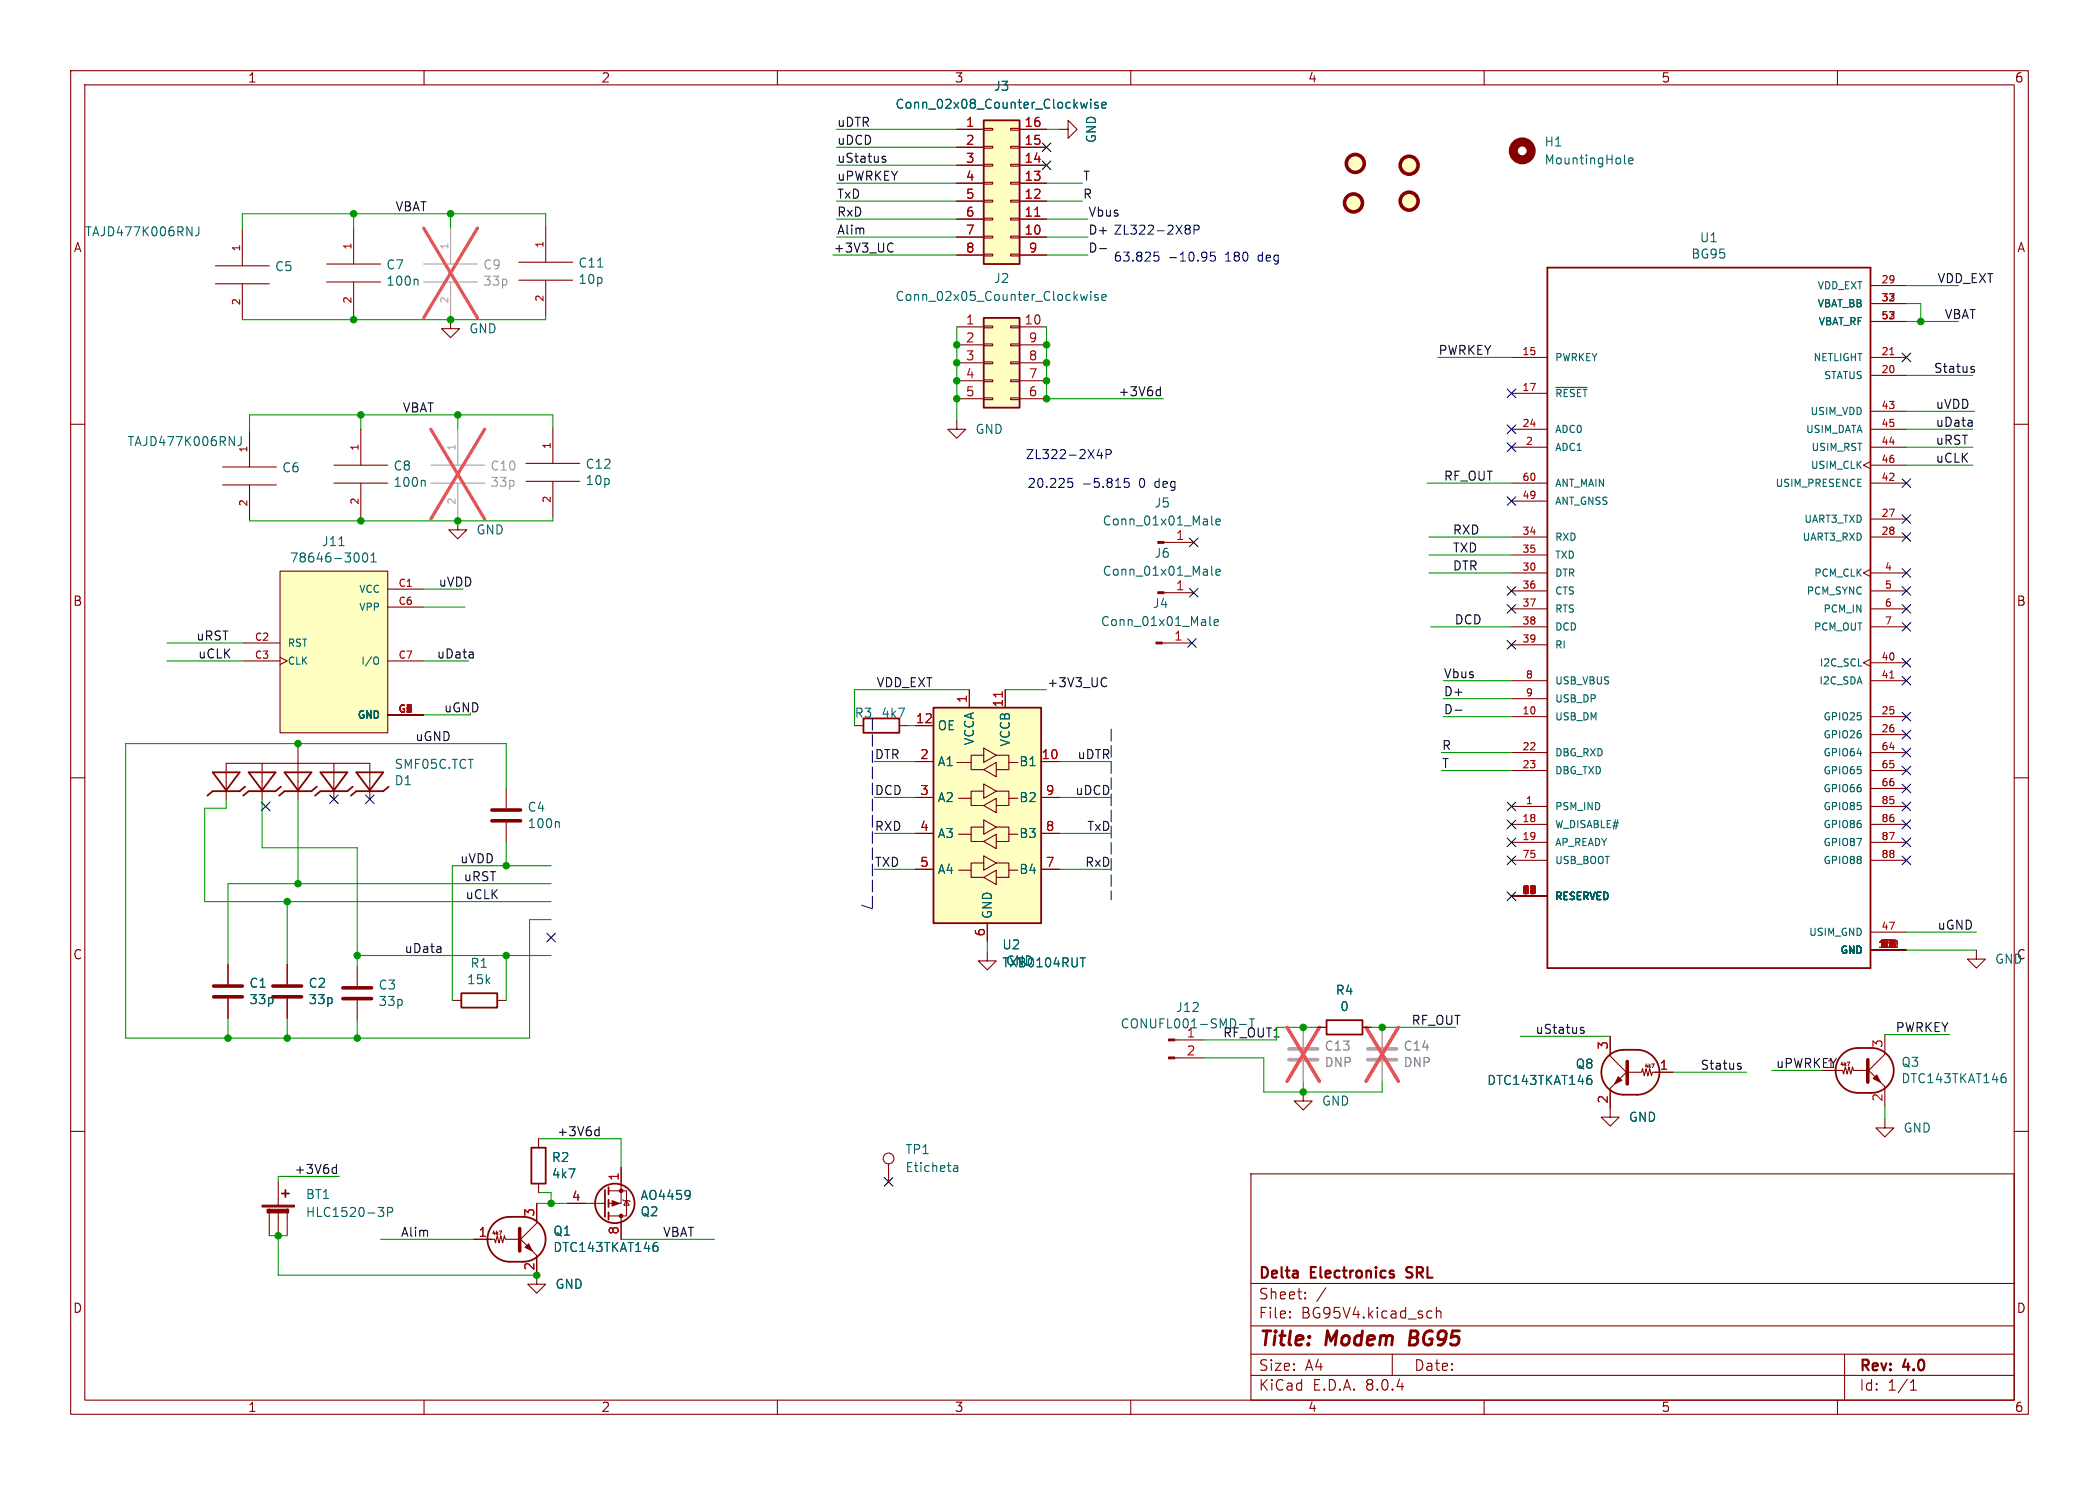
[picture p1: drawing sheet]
<svg xmlns="http://www.w3.org/2000/svg" width="297mm" height="210mm" viewBox="0 0 297 210" stroke-linecap="round" stroke-linejoin="round" font-family="sans-serif">
<g fill="none" stroke="#840000" stroke-width=".15">
<path d="M10 10h277v190h-277zM12 12h273v186h-273zM60 10v2M110 10v2M160 10v2M210 10v2M260 10v2M30.5 37.6h7.6M34.3 32.5v5.1M46.2 39.9h7.6M46.2 37.3h7.6M50 32.3v5"/>
<path d="M50 39.9v5.1M10 60h2M30.5 40.1h7.6M34.3 40.1v5.1M213.9 50.5h5M213.9 55.6h5M264.7 50.5h5M264.7 53.1h5M264.7 40.4h5M264.7 42.9h5M264.7 58.2h5M264.7 45.5h5"/>
<path d="M285 60h2M31.5 68.6h7.6M31.5 66h7.6M35.3 61v5M35.3 68.6v5.1M64.8 73.7v1.2h-1.3l1.3 1.3 1.2-1.3h-1.2M164.7 76.7h4.2M213.9 63.2h5M213.9 60.7h5M213.9 75.9h5M213.9 78.5h5M213.9 68.3h5"/>
<path d="M213.9 70.9h5M264.7 65.3l-1 .5 1 .5M264.7 63.2h5M264.7 60.7h5M264.7 73.4h5M264.7 75.9h5M264.7 68.3h5M264.7 65.8h5M164.4 90.9h4.3M164.7 83.8h4.2M213.9 81h5M213.9 83.6h5"/>
<path d="M213.9 86.1h5M213.9 88.6h5M213.9 91.2h5M213.9 96.3h5M213.9 98.8h5M264.7 80.5l-1 .5 1 .5M264.7 93.2l-1 .5 1 .5M264.7 81h5M264.7 83.6h5M264.7 86.1h5M264.7 88.6h5M264.7 93.7h5"/>
<path d="M264.7 96.3h5M10 110h2M213.9 114h5M213.9 101.3h5M213.9 116.6h5M213.9 119.1h5M213.9 106.4h5M213.9 109h5M264.7 114h5M264.7 101.3h5M264.7 116.6h5M264.7 119.1h5"/>
<path d="M264.7 106.4h5M264.7 109h5M264.7 103.9h5M264.7 111.5h5M285 110h2M139.7 134.6v1.3h-1.3l1.3 1.3 1.3-1.3h-1.3M213.9 126.7h5M213.9 121.7h5M264.7 134.4h5M264.7 131.8h5M264.7 121.7h5M10 160h2"/>
<path d="M227.8 146.6v2.8l2.6 2.5M230.4 151.4l-2.6 2.5v2.8M230.4 151.6h1.9l.1-.5 .3 1 .2-1 .3 1 .2-1 .3 1 .1-.5h2.9M233 150.4l-.2 .4M233.3 150.5v.5M233.7 150.5h.3l-.2 .5M260.3 151.4h.4l.2 .5 .2-1 .3 1 .2-1 .3 1 .2-1 .2 .5h1.9M260.6 150.2l-.1 .4M261 150.2v.5M261.4 150.2h.3l-.2 .5M264.2 151.1l2.5 2.6v2.8M266.7 158.2v1.3h-1.3l1.3 1.3 1.3-1.3h-1.3"/>
<path d="M266.7 146.3v2.8l-2.5 2.5M285 160h2M177 166h108v32h-108zM60 198v2M110 198v2M160 198v2M177 194.5h108M177 191.5h108M177 187.5h108M177 181.5h108M182.5 186.3h.1l-.1 .1M182.5 186.3v.1"/>
<path d="M182.5 185.5v.1M182.5 185.5h.1l-.1 .1M184.7 183.6v.1M184.7 183.6h-.1l.1 .1M184.7 182.8v.1M184.7 182.8h-.1l.1 .1M187.6 182.1l-1.3 2M197 191.5v3M202.2 185.4l.4 .1M202.6 186.3l-.4 .1M203.2 185.5a.37 .37 0 0 1 .7 .1v.8M203.2 184.9v1.5"/>
<path d="M210 198v2M260 198v2M261 191.5v6.5M270.3 196.6h.9M270.3 195.5l.4-.4v1.5"/>
</g>
<path d="M199.6 188.2l-.2 2h.8" fill="none" stroke="#840000" stroke-width=".4"/>
<path d="M199.1 179.3l-.1 .2 .1 .3M199 180.6l.2 .1" fill="none" stroke="#840000" stroke-width=".3"/>
<path d="M218.9 37.8h45.8v99.1h-45.8zM231.6 154.8h-1.9a3.2 3.2 0 0 1-3.1-3.2 3.2 3.2 0 0 1 3.1-3.1h1.9a3.2 3.2 0 0 1 3.2 3.1 3.2 3.2 0 0 1-3.2 3.2M260.6 149.1a3.2 3.2 0 0 1 2.3-.9h1.9a3.2 3.2 0 0 1 3.2 3.2 3.2 3.2 0 0 1-3.2 3.2h-1.9a3.2 3.2 0 0 1-2.9-2 3.2 3.2 0 0 1 .6-3.5z" fill="none" stroke="#840000" stroke-width=".25"/>
<g fill="#840000" stroke="#840000" stroke-width=".51">
<path d="M264.3 149.9v3.1z"/>
<path d="M230.3 150.1v3.2z"/>
</g>
<g fill="#840000" stroke="#840000" stroke-width=".15">
<path d="M265 152.5l.6-.5 .5 1z"/>
<path d="M163.8 83.7h.9v.2h-.9z"/>
<path d="M163.6 90.8h.8v.3h-.8z"/>
<path d="M163.8 76.6h.9v.2h-.9z"/>
<path d="M229 152.3l.5 .5-1 .5z"/>
</g>
<g fill="none" stroke="#006464" stroke-width=".15">
<path d="M28.1 32.1v.9a.41 .41 0 0 1-.4 .3M59 39.5l.1 .2v.6M220.2 54.8h4.4M34.1 61.7v.9a.41 .41 0 0 1-.5 .4M171.4 73v1.1l.2 .1M172.1 73.8l.6-.1-.1-.2-.4-.1-.1 .2v.6h.5M171.2 87.2v1.1l.2 .2M171.4 80.1v1.1l.2 .2M171.8 88l.6-.1-.1-.2-.3-.1-.2 .2 .1 .6h.4M172.1 80.9l.6-.1-.1-.2-.4-.1-.1 .2v.6h.5M224.8 152.6h.3l.1 .2v.4l-.4 .2M224.9 152.1h.2"/>
<path d="M283.4 152.3h.2l.3 .3-.1 .4-.4 .1M283.5 151.8h.2"/>
</g>
<path d="M267.4 50.2h.6M267.4 95.9h.6M267.8 134h.7M268.4 133.2v.6M268.4 133.1v.3" fill="none" stroke="#a90000" stroke-width=".15"/>
<path d="M132.1 100.1h15.2v30.5h-15.2z" fill="#ffffc2"/>
<path d="M132.1 100.1h15.2v30.5h-15.2z" fill="none" stroke="#840000" stroke-width=".25"/>
<g fill="none" stroke="#840000" stroke-width=".15">
<path d="M149.9 18.3h1.2v1.3l1.3-1.3-1.3-1.3v1.3M137.2 97.5v2.6M142.2 97.5v2.6M129.5 107.7h2.6M129.5 102.6h2.6M129.5 112.8h2.6M129.5 117.9h2.6M135.4 107.8h2v1h1.8M135.6 118h1.8v1h1.8M135.6 112.9h1.8v1h1.8M139.2 117h-1.8v1M139.2 111.9h-1.8v1"/>
<path d="M139.2 106.8h-1.8v1M139.2 119l1.8-1v2zM139.2 113.9l1.8-1v2zM139.2 108.8l1.8-1v2.1zM139.2 116l1.8 1-1.8 1zM139.2 110.9l1.8 1-1.8 1zM139.2 105.8l1.8 1-1.8 1zM141 117h1.7v1h1.3M141 111.9h1.7v1h1.3M141 106.8h1.7v1h1.3M142.7 118v1h-1.7M142.7 112.9v1h-1.7"/>
<path d="M142.7 107.8v1h-1.7M147.3 107.7h2.6M147.3 112.8h2.6M147.3 117.9h2.6M129.5 122.9h2.6M135.6 123.1h1.8v1h1.8M139.2 122h-1.8v1.1M139.2 124.1l1.8-1v2zM139.2 121l1.8 1-1.8 1.1zM139.7 130.6v2.5M141 122h1.7v1.1h1.3M142.7 123.1v1h-1.7"/>
<path d="M147.3 122.9h2.6M184.4 154.4v1.3h-1.3l1.3 1.3 1.3-1.3h-1.3M227.8 156.7v1.3h-1.2l1.2 1.3 1.3-1.3h-1.3"/>
</g>
<path d="M141.8 97.8v.8" fill="none" stroke="#a90000" stroke-width=".15"/>
<path d="M152.8 135.5h.8" fill="none" stroke="#006464" stroke-width=".15"/>
<path d="M61 68.3h7.6M61 65.8h7.6M64.8 60.7v5.1M64.8 68.3v5.1" fill="none" stroke="#a1a1a1" stroke-width=".15"/>
<path d="M61 60.7l7.6 12.7M68.6 60.7l-7.6 12.7" fill="none" stroke="#e75356" stroke-width=".46"/>
<path d="M139.2 17h5.1v20.3h-5.1z" fill="#ffffc2"/>
<g fill="none" stroke="#840000" stroke-width=".15">
<path d="M135.4 18.3h3.8M139.2 18.2h1.3v.2h-1.3zM143 18.2h1.3v.2h-1.3zM144.3 18.3h3.8M135.4 33.5h3.8M135.4 31h3.8M135.4 28.4h3.8M135.4 25.9h3.8M135.4 23.4h3.8M135.4 20.8h3.8M135.4 36.1h3.8M139.2 35.9h1.3v.3h-1.3z"/>
<path d="M139.2 33.4h1.3v.3h-1.3zM139.2 30.9h1.3v.2h-1.3zM139.2 28.3h1.3v.3h-1.3zM139.2 25.8h1.3v.2h-1.3zM139.2 23.2h1.3v.3h-1.3zM139.2 20.7h1.3v.3h-1.3zM143 35.9h1.3v.3h-1.3zM143 33.4h1.3v.3h-1.3zM143 30.9h1.3v.2h-1.3zM143 28.3h1.3v.3h-1.3zM143 25.8h1.3v.2h-1.3zM143 23.2h1.3v.3h-1.3z"/>
<path d="M143 20.7h1.3v.3h-1.3zM144.3 33.5h3.8M144.3 31h3.8M144.3 28.4h3.8M144.3 25.9h3.8M144.3 23.4h3.8M144.3 20.8h3.8M144.3 36.1h3.8M32 113v-5h20.3v5M37.1 108v5M42.2 105.4v7.6M47.2 108v5"/>
</g>
<path d="M139.2 17h5.1v20.3h-5.1zM30.1 109.2h3.8l-1.9 2.6zM34.7 111.3l-.8 .6h-3.8l-.8 .6M35.2 109.2h3.8l-1.9 2.6zM39.8 111.3l-.8 .6h-3.8l-.8 .6M40.3 109.2h3.8l-1.9 2.6zM44.8 111.3l-.7 .6h-3.8l-.8 .6M45.3 109.2h3.8l-1.9 2.6zM49.9 111.3l-.8 .6h-3.8l-.7 .6M50.4 109.2h3.8l-1.9 2.6zM55 111.3l-.8 .6h-3.8l-.7 .6" fill="none" stroke="#840000" stroke-width=".25"/>
<path d="M146.4 30.6h.7" fill="none" stroke="#a90000" stroke-width=".15"/>
<path d="M153.9 14.5l-.3 .8-.2-.6M154.3 14v.2M154.3 14.5v.8M155.4 14.5h-.3l-.2 .1v.2l.5 .1v.4h-.5M155.9 14.9l.6-.1v-.3h-.4l-.2 .1 .1 .7h.5" fill="none" stroke="#006464" stroke-width=".15"/>
<path d="M39.6 80.8h15.3v22.8h-15.3z" fill="#ffffc2"/>
<g fill="none" stroke="#840000" stroke-width=".15">
<path d="M73.4 39.6h7.6M73.4 37.1h7.6M77.2 32v5.1M77.2 39.6v5.1M135.4 59.4v1.3h-1.3l1.3 1.3 1.3-1.3h-1.3M74.4 68.1h7.6M74.4 65.5h7.6M78.2 60.5v5M78.2 68.1v5.1M34.5 90.9h5.1M34.5 93.5h5.1M39.6 80.8h15.3v22.8h-15.3z"/>
<path d="M39.6 93l1 .5-1 .5M54.9 83.3h5M54.9 93.5h5M54.9 85.9h5M54.9 101.1h5M71.6 111.5v2.8M71.6 116.3v2.8M120.9 102.6h1.3M127.3 102.6h1.2M32.3 136.4v2.8M40.6 136.4v2.8M50.5 136.7v2.7"/>
<path d="M279.7 134.4v1.2h-1.3l1.3 1.3 1.2-1.3h-1.2M32.3 141.2v2.8M40.6 141.2v2.8M50.5 141.5v2.8M64 141.5h1.3M70.4 141.5h1.2M186.4 145.3h1.3M192.8 145.3h1.3M38.1 170.9v3.9M39.4 167.1v3.3M39.4 171.5v3.3M40.6 170.9v3.9"/>
<path d="M67.1 175.3h2.9l.1 .5 .3-1 .2 1 .3-1 .2 1 .3-1 .1 .5h1.9M69.9 174.1l-.1 .3M70.3 174.1v.5M70.6 174.1h.4l-.2 .5M73.4 175l2.5 2.5v4.1h-1.2l1.2 1.3 1.3-1.3h-1.3M75.9 170.2v2.8l-2.5 2.5M76.2 161v1.3M76.2 167.4v1.3M80.3 170.2h5.3M86.1 168.4h2.5v3.6h-2.5M87.9 165.1v5.1h-1.8M87.9 172v3.3"/>
<path d="M88.1 169.7l.2 .1h.7l.2 .1M88.6 169.8l.4 .6h-.7zM125.7 164.6v2.5"/>
<circle cx="125.7" cy="163.8" r=".76"/>
</g>
<g fill="none" stroke="#006464" stroke-width=".15">
<path d="M84.6 37.8h.7M48 77.2h.7M50.5 78.2a.79 .79 0 0 1 0 1.3M51.4 78.3l.2-.1a.69 .69 0 0 1 .3 1.2l-.2 .1a.68 .68 0 0 1-.3-1.2zM52.5 79.5h.7M52.5 78.6l.4-.4v1.3M53.1 92.9a.34 .34 0 0 1 .5 .4v.3a.34 .34 0 0 1-.5 .3M79 116.2l.1 .2v.6M53.5 170.8h.8l-.4 .4 .3 .2 .1 .4-.2 .2h-.4M54.8 171.4h.6l.2-.2-.1-.3-.2-.1h-.5v1.2M92.6 176.2l.4 .1 .1 .1-.1 .5-.4 .1M92.7 175.7h.3"/>
<path d="M97.5 168.4l.1 .1a1.07 1.07 0 0 1-.1 1M97.7 168.9l-.2 .2M135 164.9h.4l.1 .8M135 165.6h.5M135.5 165.1l-.5 .2"/>
</g>
<path d="M182.4 149.9h4M182.4 148.3h4M193.5 149.9h4.1M193.5 148.3h4.1" fill="none" stroke="#a1a1a1" stroke-width=".51"/>
<path d="M184.4 145.3v2.8M184.4 150.1v2.8M195.6 145.3v2.8M195.6 150.1v2.8" fill="none" stroke="#a1a1a1" stroke-width=".15"/>
<path d="M182.1 145.3l4.6 7.6M186.7 145.3l-4.6 7.6M193.3 145.3l4.6 7.6M197.9 145.3l-4.6 7.6" fill="none" stroke="#e75356" stroke-width=".46"/>
<g fill="none" stroke="#840000" stroke-width=".25">
<path d="M122.2 101.6h5.1v2h-5.1zM65.3 140.5h5.1v2h-5.1zM187.7 144.3h5.1v2h-5.1zM39.9 168.8h1M40.4 168.3v1M69.9 173a3.2 3.2 0 0 1 2.2-.9h1.9a3.2 3.2 0 0 1 3.2 3.2 3.2 3.2 0 0 1-3.2 3.1h-1.9a3.2 3.2 0 0 1-2.9-1.9 3.2 3.2 0 0 1 .7-3.5zM75.2 162.3h2v5.1h-2zM85.6 168.3v3.8M86.1 167.9v1M86.1 169.7v1M86.1 171.5v1"/>
<circle cx="87" cy="170.2" r="2.79"/>
</g>
<path d="M73.5 173.7v3.2z" fill="#840000" stroke="#840000" stroke-width=".51"/>
<g fill="#840000" stroke="#840000" stroke-width=".15">
<path d="M74.3 176.4l.5-.5 .5 1z"/>
<path d="M37.1 170.4h4.6v.3h-4.6z"/>
<path d="M37.8 171h3v.5h-3z"/>
<path d="M86.6 169.8l1 .4-1 .4z"/>
<circle cx="87.9" cy="168.4" r=".25"/>
<circle cx="87.9" cy="172" r=".25"/>
</g>
<g fill="#ffffc2" stroke="#ffffc2" stroke-width=".14">
<circle cx="191.5" cy="28.7" r="1.27"/>
<circle cx="191.8" cy="23.1" r="1.27"/>
<circle cx="199.4" cy="28.4" r="1.27"/>
<circle cx="199.4" cy="23.4" r="1.27"/>
</g>
<g fill="none" stroke="#840000" stroke-width=".51">
<path d="M69.6 116.1h4.1M69.6 114.6h4.1M30.2 139.4h4.1M38.6 139.4h4.1M48.5 139.7h4.1M30.2 141h4.1M38.6 141h4.1M48.5 141.2h4.1"/>
<circle cx="191.5" cy="28.7" r="1.27"/>
<circle cx="191.8" cy="23.1" r="1.27"/>
<circle cx="199.4" cy="28.4" r="1.27"/>
<circle cx="199.4" cy="23.4" r="1.27"/>
</g>
<path d="M139.2 45h5.1v12.7h-5.1z" fill="#ffffc2"/>
<g fill="none" stroke="#840000" stroke-width=".15">
<path d="M135.4 18.3h3.8M144.3 18.3h3.8M135.4 33.5h3.8M135.4 31h3.8M135.4 28.4h3.8M135.4 25.9h3.8M135.4 23.4h3.8M135.4 20.8h3.8M135.4 36.1h3.8M144.3 33.5h3.8M144.3 31h3.8M144.3 28.4h3.8"/>
<path d="M144.3 25.9h3.8M144.3 23.4h3.8M144.3 20.8h3.8M144.3 36.1h3.8M63.8 45.2v1.3h-1.3l1.3 1.3 1.2-1.3h-1.2M135.4 46.2h3.8M135.4 48.8h3.8M135.4 51.3h3.8M135.4 53.8h3.8M135.4 56.4h3.8M139.2 56.3h1.3v.2h-1.3zM139.2 53.7h1.3v.3h-1.3z"/>
<path d="M139.2 51.2h1.3v.2h-1.3zM139.2 48.6h1.3v.3h-1.3zM139.2 46.1h1.3v.3h-1.3zM143 56.3h1.3v.2h-1.3zM143 53.7h1.3v.3h-1.3zM143 51.2h1.3v.2h-1.3zM143 48.6h1.3v.3h-1.3zM143 46.1h1.3v.3h-1.3zM144.3 46.2h3.8M144.3 48.8h3.8M144.3 51.3h3.8M144.3 53.8h3.8"/>
<path d="M144.3 56.4h3.8M47.2 68.3h7.7M47.2 65.8h7.7M51.1 60.7v5.1M51.1 68.3v5.1M137.2 97.5v2.6M142.2 97.5v2.6M129.5 107.7h2.6M129.5 102.6h2.6M129.5 112.8h2.6M129.5 117.9h2.6M147.3 107.7h2.6"/>
<path d="M147.3 112.8h2.6M147.3 117.9h2.6M32.3 136.4v2.8M40.6 136.4v2.8M129.5 122.9h2.6M139.7 130.6v2.5M147.3 122.9h2.6M32.3 141.2v2.8M40.6 141.2v2.8M166.2 149.6h4.2M166.2 147.1h4.2M186.4 145.3h1.3"/>
<path d="M192.8 145.3h1.3M227.8 146.6v2.5M227.8 154.2v2.5M234.2 151.6h2.5M67.1 175.3h2.5M75.9 170.2v2.5M75.9 177.8v2.5M76.2 161v1.3M76.2 167.4v1.3M80.3 170.2h2.5M87.9 165.1v2.5M87.9 172.7v2.6"/>
</g>
<path d="M139.2 45h5.1v12.7h-5.1z" fill="none" stroke="#840000" stroke-width=".25"/>
<g fill="none" stroke="#006464" stroke-width=".15">
<path d="M153.9 14.5l-.3 .8-.2-.6M154.3 14v.2M154.3 14.5v.8M155.4 14.5h-.3l-.2 .1v.2l.5 .1v.4h-.5M155.9 14.9l.6-.1v-.3h-.4l-.2 .1 .1 .7h.5M229.9 23l.1 .2M230.5 22.8l.6-.2-.1-.2-.4-.1-.1 .2v.6h.5M153.9 41.6l-.3 .9-.2-.6M154.3 41.2v.1M154.3 41.6v.9M155.4 41.7l-.3-.1-.2 .2v.2l.5 .1v.3h-.5M155.9 42.1l.6-.2v-.2l-.4-.1-.2 .2 .1 .6h.5"/>
<path d="M60 67.9l.2 .2v.7M152.8 135.5h.8M175.4 144.9h1M176.8 144.1h.7M177.1 144.1v1.3M224.8 152.6h.3l.1 .2v.4l-.4 .2M224.9 152.1h.2M92.6 176.2l.4 .1 .1 .1-.1 .5-.4 .1M92.7 175.7h.3M97.5 168.4l.1 .1a1.07 1.07 0 0 1-.1 1M97.7 168.9l-.2 .2"/>
</g>
<circle cx="215.4" cy="21.3" r="1.27" fill="none" stroke="#840000" stroke-width="1.3"/>
<path d="M59.9 39.9h7.7M59.9 37.3h7.7M63.8 32.3v5M63.8 39.9v5.1M184.4 145.3v2.8M184.4 150.1v2.8M195.6 145.3v2.8M195.6 150.1v2.8" fill="none" stroke="#a1a1a1" stroke-width=".15"/>
<path d="M59.9 32.3l7.7 12.7M67.6 32.3l-7.7 12.7M182.1 145.3l4.6 7.6M186.7 145.3l-4.6 7.6M193.3 145.3l4.6 7.6M197.9 145.3l-4.6 7.6" fill="none" stroke="#e75356" stroke-width=".46"/>
<g fill="#840000" stroke="#840000" stroke-width=".15">
<path d="M165.4 149.5h.8v.2h-.8z"/>
<path d="M165.4 146.9h.8v.3h-.8z"/>
</g>
<g fill="none" stroke="#0f0f0f" stroke-width=".15">
<path d="M124.9 22.5l.4 .1 .1 .2-.2 .1h-.4M124.9 22.2h.4M126 34.4l.4 .1M126.4 35.5l-.4 .1M155.6 35.2h1M163.8 55.1l.4 .1M164.2 54.7v1.3M164.2 55.9l-.4 .1M279 52.2l.3 .1 .1 .2-.2 .2h-.2M279 51.8l.3 .1M156.2 95.8l.4 .2M156.6 97l-.4 .1"/>
<path d="M205.9 100.4h1M84.4 159.8h.4M84.8 159.3v1.3M223.7 145.7l.4 .1 .1 .2-.2 .1h-.4M223.7 145.3h.4M246 150.8l.3 .1 .1 .1-.2 .2h-.2M246 150.4h.3M47.2 165.1l.4 .1M47.6 164.7v1.2M47.6 165.9h-.4M84.8 160.6h-.4"/>
</g>
<g fill="none" stroke="#0000c2" stroke-width=".15">
<path d="M163.3 35.7h.6M163.3 36.2l.4-.1 .3 .3v.3l-.1 .2h-.6M167.9 31.8h.3l.2 .3-.2 .3M167.9 32.4h.3M168.2 32.4l.2 .2v.3l-.2 .2h-.3M168.9 32.5l.7-.1 .1-.1-.1-.3-.2-.2h-.5v1.3M171.9 35.7h-.6l-.1 .6 .2-.2 .5 .1 .1 .2-.1 .4-.2 .1h-.3l-.2-.1M151.1 67.7h.6M151.1 68.2l.5-.1 .2 .3v.3l-.1 .2h-.6M155.5 63.5l-.3 .9h.8M155.8 64v.9M156.5 64.2h.6l.1-.2v-.3l-.2-.1h-.5v1.3"/>
<path d="M159.7 67.7h-.6v.6l.1-.2 .5 .1 .1 .2-.1 .4-.2 .1h-.3l-.1-.1"/>
</g>
<path d="M123.4 101.6v26.9M157.2 103.1v24.2M121.9 128l1.5 .5" fill="none" stroke="#0000c2" stroke-width=".15" stroke-dasharray="1.7 .6"/>
<g fill="none" stroke="#009600" stroke-width=".15">
<path d="M118.4 18.3h17M148.1 18.3h1.8M50 30.2v2.1M63.8 30.2v2.1M77.2 32v-1.8h-42.9v2.3M117.9 36.1h17.5M118.4 33.5h17M118.4 31h17M118.4 28.4h17M118.4 25.9h17M118.4 20.8h17M118.4 23.4h17"/>
<path d="M148.1 36.1h5.8M148.1 33.5h5.8M148.1 31h5.8M148.1 28.4h5.1M148.1 25.9h5.1M50 45v.2M51.1 58.7v2M63.8 45v.2M64.8 58.7v2M77.2 44.7v.5h-42.9M135.4 46.2v13.2M148.1 46.2v10.2h16.5"/>
<path d="M203.5 50.5h10.4M269.7 42.9h2.1v2.6M269.7 45.5h7.4M269.7 53.1h9.4M269.7 58.2h9.7M269.7 40.4h7.4M51.1 73.4v.3M64.8 73.4v.3M78.2 60.5v-1.8h-42.9v2.3M78.2 73.2v.5h-42.9M201.9 68.3h12M202.2 78.5h11.7"/>
<path d="M202.2 75.9h11.7M269.7 65.8h9.4M269.7 63.2h9.4M269.7 60.7h9.4M23.6 93.5h10.9M23.6 90.9h10.9M59.9 93.5h6.4M59.9 85.9h5.9M59.9 83.3h5.6M137.2 97.5h-16.3v5.1M142.2 97.5h5.9M202.2 81h11.7"/>
<path d="M202.4 88.6h11.5M204.2 98.8h9.7M204.2 96.3h9.7M32 113v1.3h-3v13.2h49M37.1 113v6.9h13.4v16.8M42.2 105.2v.2M42.2 113v12M59.9 101.1h6.6M71.6 111.5v-6.3h-53.8v41.6h57.1v-16.8h3.1M71.6 119.1v3.3M123.7 107.7h5.8M123.7 112.8h5.8"/>
<path d="M123.7 117.9h5.8M128.5 102.6h1M149.9 107.7h7.3M149.9 112.8h7.3M149.9 117.9h7.3M204 109h9.9M204 106.4h9.9M204.2 101.3h9.7M40.6 127.5v8.9M50.5 135.1h27.5M71.6 135.1v6.4M78 125h-45.7v11.4"/>
<path d="M78 122.4h-14v19.1M123.7 122.9h5.8M139.7 133.1v1.5M149.9 122.9h7.3M269.7 134.4h10M269.7 131.8h10M32.3 144v2.8M40.6 144v2.8M50.5 144.3v2.5M170.4 149.6h8.4v4.8h16.8v-1.5M170.4 147.1h10.2M180.6 145.3h5.8"/>
<path d="M184.4 152.9v1.5M194.1 145.3h11.9M215.1 146.6h12.7M236.7 151.6h10.4M250.7 151.4h7.1M266.7 156.5v1.7M266.7 146.3h9.1M38.1 174.8h2.5M39.4 174.8v5.5h36.5M48 166.4h-8.6v.7M53.8 175.3h13.3M75.9 170.2h4.4"/>
<path d="M76.2 168.7h1.8v1.5M76.2 161h11.7v4.1M87.9 175.3h13.2"/>
</g>
<g fill="none" stroke="#000084" stroke-width=".15">
<path d="M147.5 22.8l1.2 1.2M147.5 20.2l1.2 1.2M148.7 22.8l-1.2 1.2M148.7 20.2l-1.2 1.2M213.3 55l1.2 1.2M214.5 55l-1.2 1.2M269.1 49.9l1.3 1.3M270.4 49.9l-1.3 1.3M168.3 76.1l1.2 1.2M169.5 76.1l-1.2 1.2M213.3 70.3l1.2 1.2M213.3 62.6l1.2 1.3"/>
<path d="M213.3 60.1l1.2 1.2M214.5 70.3l-1.2 1.2M214.5 62.6l-1.2 1.3M214.5 60.1l-1.2 1.2M269.1 72.8l1.3 1.2M269.1 75.3l1.3 1.3M269.1 67.7l1.3 1.2M270.4 72.8l-1.3 1.2M270.4 75.3l-1.3 1.3M270.4 67.7l-1.3 1.2M168 90.3l1.3 1.2M168.3 83.2l1.2 1.2"/>
<path d="M169.3 90.3l-1.3 1.2M169.5 83.2l-1.2 1.2M213.3 85.5l1.2 1.2M213.3 83l1.2 1.2M213.3 90.6l1.2 1.2M214.5 85.5l-1.2 1.2M214.5 83l-1.2 1.2M214.5 90.6l-1.2 1.2M269.1 93.1l1.3 1.2M269.1 85.5l1.3 1.2M269.1 83l1.3 1.2M269.1 88l1.3 1.3"/>
<path d="M269.1 80.4l1.3 1.2M269.1 95.7l1.3 1.2M270.4 93.1l-1.3 1.2M270.4 85.5l-1.3 1.2M270.4 83l-1.3 1.2M270.4 88l-1.3 1.3M270.4 80.4l-1.3 1.2M270.4 95.7l-1.3 1.2M37 113.4l1.2 1.3M38.2 113.4l-1.2 1.3M46.6 112.4l1.3 1.2M47.9 112.4l-1.3 1.2"/>
<path d="M51.7 112.4l1.2 1.2M52.9 112.4l-1.2 1.2M213.3 113.4l1.2 1.3M213.3 118.5l1.2 1.2M213.3 116l1.2 1.2M214.5 113.4l-1.2 1.3M214.5 118.5l-1.2 1.2M214.5 116l-1.2 1.2M269.1 118.5l1.3 1.2M269.1 108.4l1.3 1.2M269.1 100.7l1.3 1.3M269.1 105.8l1.3 1.2"/>
<path d="M269.1 110.9l1.3 1.2M269.1 116l1.3 1.2M269.1 103.3l1.3 1.2M269.1 113.4l1.3 1.3M270.4 118.5l-1.3 1.2M270.4 108.4l-1.3 1.2M270.4 100.7l-1.3 1.3M270.4 105.8l-1.3 1.2M270.4 110.9l-1.3 1.2M270.4 116l-1.3 1.2M270.4 103.3l-1.3 1.2M270.4 113.4l-1.3 1.3"/>
<path d="M77.4 132l1.2 1.2M78.6 132l-1.2 1.2M213.3 121.1l1.2 1.2M213.3 126.1l1.2 1.3M214.5 121.1l-1.2 1.2M214.5 126.1l-1.2 1.3M269.1 121.1l1.3 1.2M270.4 121.1l-1.3 1.2M125.1 166.5l1.2 1.2M126.3 166.5l-1.2 1.2"/>
</g>
<path d="M146.4 30.6h.7M141.8 97.8v.8" fill="none" stroke="#a90000" stroke-width=".15"/>
<g fill="#009600" stroke="#009600" stroke-width=".15">
<circle cx="271.8" cy="45.5" r=".46"/>
<circle cx="148.1" cy="51.3" r=".46"/>
<circle cx="148.1" cy="53.8" r=".46"/>
<circle cx="148.1" cy="56.4" r=".46"/>
<circle cx="184.4" cy="154.4" r=".46"/>
<circle cx="195.6" cy="145.3" r=".46"/>
<circle cx="184.4" cy="145.3" r=".46"/>
<circle cx="135.4" cy="48.8" r=".46"/>
<circle cx="148.1" cy="48.8" r=".46"/>
<circle cx="135.4" cy="53.8" r=".46"/>
<circle cx="135.4" cy="56.4" r=".46"/>
<circle cx="135.4" cy="51.3" r=".46"/>
<circle cx="50.5" cy="146.8" r=".46"/>
<circle cx="40.6" cy="146.8" r=".46"/>
<circle cx="75.9" cy="180.3" r=".46"/>
<circle cx="78" cy="170.2" r=".46"/>
<circle cx="39.4" cy="174.8" r=".46"/>
<circle cx="42.2" cy="125" r=".46"/>
<circle cx="40.6" cy="127.5" r=".46"/>
<circle cx="42.2" cy="105.2" r=".46"/>
<circle cx="64.8" cy="73.7" r=".46"/>
<circle cx="50" cy="45.2" r=".46"/>
<circle cx="50" cy="30.2" r=".46"/>
<circle cx="51.1" cy="58.7" r=".46"/>
<circle cx="51.1" cy="73.7" r=".46"/>
<circle cx="63.8" cy="30.2" r=".46"/>
<circle cx="63.8" cy="45.2" r=".46"/>
<circle cx="64.8" cy="58.7" r=".46"/>
<circle cx="71.6" cy="122.4" r=".46"/>
<circle cx="50.5" cy="135.1" r=".46"/>
<circle cx="32.3" cy="146.8" r=".46"/>
<circle cx="71.6" cy="135.1" r=".46"/>
</g>
<g font-size="2.8" fill="#840000">
<text x="178" y="190.9">Title:</text>
<text x="187.7" y="190.9">Modem</text>
<text x="200.3" y="190.9">BG95</text>
</g>
<g font-size="2.1" fill="#840000">
<text x="178" y="184">Sheet:</text>
<text x="178" y="181.2">Delta</text>
<text x="185.5" y="181.2">Electronics</text>
<text x="199.7" y="181.2">SRL</text>
<text x="178" y="186.7">File:</text>
<text x="184.1" y="186.7">BG95V4.kicad_sch</text>
<text x="178" y="196.9">KiCad</text>
<text x="178" y="194.1">Size:</text>
<text x="184.7" y="194.1">A4</text>
<text x="185.7" y="196.9">E.D.A.</text>
<text x="193.3" y="196.9">8.0.4</text>
<text x="200" y="194.1">Date:</text>
<text x="263" y="194.3">Rev:</text>
<text x="263" y="196.9">Id:</text>
<text x="267.1" y="196.9">1/1</text>
<text x="269.4" y="194.3">4.0</text>
</g>
<g font-size="1.8" fill="#840000">
<text x="35" y="11.9">1</text>
<text x="85" y="11.9">2</text>
<text x="135" y="11.9">3</text>
<text x="185" y="11.9">4</text>
<text x="235" y="11.9">5</text>
<text x="285" y="11.9">6</text>
<text x="10.3" y="35.9">A</text>
<text x="285.3" y="35.9">A</text>
<text x="10.3" y="85.9">B</text>
<text x="285.3" y="85.9">B</text>
<text x="10.3" y="135.9">C</text>
<text x="10.3" y="185.9">D</text>
<text x="285.3" y="185.9">D</text>
<text x="35" y="199.9">1</text>
<text x="85" y="199.9">2</text>
<text x="135" y="199.9">3</text>
<text x="185" y="199.9">4</text>
<text x="235" y="199.9">5</text>
<text x="285" y="199.9">6</text>
</g>
<g font-size="1.8" fill="#006464">
<text x="126.6" y="15.6">Conn_02x08_Counter_Clockwise</text>
<text x="140.5" y="13.1">J3</text>
<text x="155.3" y="20.3" transform="rotate(-90 155.3 20.3)">GND</text>
<text x="218.4" y="20.9">H1</text>
<text x="218.4" y="23.5">MountingHole</text>
<text x="11.9" y="33.6">TAJD477K006RNJ</text>
<text x="240.4" y="34.5">U1</text>
<text x="38.8" y="38.6">C5</text>
<text x="54.6" y="38.3">C7</text>
<text x="54.6" y="40.6">100n</text>
<text x="81.7" y="38">C11</text>
<text x="81.7" y="40.4">10p</text>
<text x="140.5" y="40.2">J2</text>
<text x="239.2" y="36.8">BG95</text>
<text x="66.3" y="47.3">GND</text>
<text x="126.6" y="42.8">Conn_02x05_Counter_Clockwise</text>
<text x="17.9" y="63.3">TAJD477K006RNJ</text>
<text x="137.9" y="61.6">GND</text>
<text x="39.8" y="67">C6</text>
<text x="55.6" y="66.8">C8</text>
<text x="55.6" y="69.1">100n</text>
<text x="82.8" y="66.5">C12</text>
<text x="82.8" y="68.8">10p</text>
<text x="163.3" y="72">J5</text>
<text x="45.4" y="77.4">J11</text>
<text x="67.3" y="75.8">GND</text>
<text x="155.9" y="74.5">Conn_01x01_Male</text>
<text x="40.9" y="79.8">78646-3001</text>
<text x="155.9" y="81.6">Conn_01x01_Male</text>
<text x="163.3" y="79.1">J6</text>
<text x="155.7" y="88.7">Conn_01x01_Male</text>
<text x="163" y="86.2">J4</text>
<text x="120.9" y="101.7">R3</text>
<text x="124.6" y="101.7">4k7</text>
<text x="132.6" y="103.5">OE</text>
<text x="138" y="105.5" transform="rotate(-90 138 105.5)">VCCA</text>
<text x="143.1" y="105.7" transform="rotate(-90 143.1 105.7)">VCCB</text>
<text x="55.7" y="111.3">D1</text>
<text x="55.7" y="108.9">SMF05C.TCT</text>
<text x="132.6" y="108.6">A1</text>
<text x="132.6" y="113.6">A2</text>
<text x="144.1" y="108.6">B1</text>
<text x="144.1" y="113.6">B2</text>
<text x="74.6" y="115">C4</text>
<text x="74.6" y="117.3">100n</text>
<text x="132.6" y="118.7">A3</text>
<text x="144.1" y="118.7">B3</text>
<text x="132.6" y="123.8">A4</text>
<text x="144.1" y="123.8">B4</text>
<text x="140.6" y="130" transform="rotate(-90 140.6 130)">GND</text>
<text x="66.5" y="137.1">R1</text>
<text x="141.7" y="134.5">U2</text>
<text x="141.7" y="137">TXB0104RUT</text>
<text x="142.2" y="136.8">GND</text>
<text x="282.2" y="136.5">GND</text>
<text x="285.3" y="135.9">C</text>
<text x="35.2" y="139.9">C1</text>
<text x="35.2" y="142.2">33p</text>
<text x="43.6" y="139.9">C2</text>
<text x="43.6" y="142.2">33p</text>
<text x="53.5" y="140.2">C3</text>
<text x="53.5" y="142.5">33p</text>
<text x="66" y="139.4">15k</text>
<text x="166.3" y="143.3">J12</text>
<text x="188.9" y="140.9">R4</text>
<text x="189.5" y="143.2">0</text>
<text x="158.5" y="145.6">CONUFL001-SMD-T</text>
<text x="167.8" y="146.8">1</text>
<text x="210.3" y="153.6">DTC143TKAT146</text>
<text x="222.8" y="151.3">Q8</text>
<text x="268.9" y="151.1">Q3</text>
<text x="268.9" y="153.4">DTC143TKAT146</text>
<text x="187" y="156.6">GND</text>
<text x="230.4" y="158.9">GND</text>
<text x="269.3" y="160.4">GND</text>
<text x="78" y="164.5">R2</text>
<text x="78" y="166.9">4k7</text>
<text x="128" y="163.4">TP1</text>
<text x="128" y="166">Eticheta</text>
<text x="43.2" y="169.8">BT1</text>
<text x="43.2" y="172.3">HLC1520-3P</text>
<text x="90.5" y="169.9">AO4459</text>
<text x="90.5" y="172.2">Q2</text>
<text x="78.2" y="175">Q1</text>
<text x="78.2" y="177.3">DTC143TKAT146</text>
<text x="78.5" y="182.5">GND</text>
</g>
<g font-size="1.8" fill="#0f0f0f">
<text x="118.4" y="18">uDTR</text>
<text x="118.4" y="20.6">uDCD</text>
<text x="118.4" y="23.1">uStatus</text>
<text x="55.9" y="30">VBAT</text>
<text x="118.4" y="28.2">TxD</text>
<text x="118.4" y="25.6">uPWRKEY</text>
<text x="153.2" y="25.6">T</text>
<text x="153.2" y="28.2">R</text>
<text x="117.9" y="35.8">+3V3_UC</text>
<text x="118.4" y="33.3">Alim</text>
<text x="118.4" y="30.7">RxD</text>
<text x="153.9" y="33.3">D+</text>
<text x="153.9" y="35.8">D-</text>
<text x="153.9" y="30.7">Vbus</text>
<text x="274.1" y="40.1">VDD_EXT</text>
<text x="275.1" y="45.2">VBAT</text>
<text x="203.5" y="50.3">PWRKEY</text>
<text x="273.6" y="52.8">Status</text>
<text x="56.9" y="58.4">VBAT</text>
<text x="158.2" y="56.1">+3V6d</text>
<text x="273.8" y="57.9">uVDD</text>
<text x="273.8" y="65.5">uCLK</text>
<text x="273.8" y="63">uRST</text>
<text x="273.8" y="60.4">uData</text>
<text x="204.2" y="68.1">RF_OUT</text>
<text x="205.5" y="75.7">RXD</text>
<text x="62" y="83.1">uVDD</text>
<text x="205.5" y="80.8">DTR</text>
<text x="205.5" y="78.2">TXD</text>
<text x="205.7" y="88.4">DCD</text>
<text x="27.7" y="90.7">uRST</text>
<text x="27.9" y="93.2">uCLK</text>
<text x="61.7" y="93.2">uData</text>
<text x="124" y="97.3">VDD_EXT</text>
<text x="148.1" y="97.3">+3V3_UC</text>
<text x="204.2" y="96">Vbus</text>
<text x="204.2" y="98.5">D+</text>
<text x="204.2" y="101.1">D-</text>
<text x="58.7" y="104.9">uGND</text>
<text x="123.7" y="107.4">DTR</text>
<text x="152.4" y="107.4">uDTR</text>
<text x="204" y="106.2">R</text>
<text x="123.7" y="112.5">DCD</text>
<text x="152.1" y="112.5">uDCD</text>
<text x="204" y="108.7">T</text>
<text x="123.7" y="117.6">RXD</text>
<text x="153.8" y="117.6">TxD</text>
<text x="65" y="122.2">uVDD</text>
<text x="65.5" y="124.7">uRST</text>
<text x="123.7" y="122.7">TXD</text>
<text x="153.5" y="122.7">RxD</text>
<text x="65.8" y="127.2">uCLK</text>
<text x="274.1" y="131.6">uGND</text>
<text x="57.1" y="134.9">uData</text>
<text x="199.6" y="145">RF_OUT</text>
<text x="217.2" y="146.3">uStatus</text>
<text x="268.1" y="146">PWRKEY</text>
<text x="240.5" y="151.4">Status</text>
<text x="251.2" y="151.1">uPWRKEY</text>
<text x="258.4" y="151.1">1</text>
<text x="78.7" y="160.8">+3V6d</text>
<text x="41.6" y="166.1">+3V6d</text>
<text x="56.6" y="175">Alim</text>
<text x="93.7" y="175">VBAT</text>
</g>
<g font-size="1.8" fill="#a90000">
<text x="136.6" y="18">1</text>
<text x="136.6" y="20.6">2</text>
<text x="136.6" y="23.1">3</text>
<text x="144.9" y="23.1">14</text>
<text x="144.9" y="20.6">15</text>
<text x="144.9" y="18">16</text>
<text x="136.6" y="25.7">4</text>
<text x="136.6" y="28.2">5</text>
<text x="144.9" y="28.2">12</text>
<text x="144.9" y="25.7">13</text>
<text x="136.6" y="30.7">6</text>
<text x="136.6" y="33.3">7</text>
<text x="136.6" y="35.8">8</text>
<text x="144.9" y="33.3">10</text>
<text x="144.9" y="30.7">11</text>
<text x="145.5" y="35.8">9</text>
<text x="136.6" y="46">1</text>
<text x="144.9" y="46">10</text>
<text x="136.6" y="48.5">2</text>
<text x="136.6" y="51.1">3</text>
<text x="136.6" y="53.6">4</text>
<text x="145.5" y="53.6">7</text>
<text x="145.5" y="51.1">8</text>
<text x="145.5" y="48.5">9</text>
<text x="136.6" y="56.1">5</text>
<text x="145.5" y="56.1">6</text>
<text x="166.3" y="76.5">1</text>
<text x="166.3" y="83.6">1</text>
<text x="166" y="90.7">1</text>
<text x="136.9" y="99.5" transform="rotate(-90 136.9 99.5)">1</text>
<text x="142" y="100.1" transform="rotate(-90 142 100.1)">11</text>
<text x="129.5" y="102.4">12</text>
<text x="130.1" y="107.4">2</text>
<text x="147.3" y="107.4">10</text>
<text x="130.1" y="112.5">3</text>
<text x="147.9" y="112.5">9</text>
<text x="130.1" y="117.6">4</text>
<text x="147.9" y="117.6">8</text>
<text x="130.1" y="122.7">5</text>
<text x="147.9" y="122.7">7</text>
<text x="139.4" y="132.5" transform="rotate(-90 139.4 132.5)">6</text>
<text x="167.8" y="149.4">2</text>
<text x="227.6" y="148.5" transform="rotate(-90 227.6 148.5)">3</text>
<text x="266.4" y="148.3" transform="rotate(-90 266.4 148.3)">3</text>
<text x="234.8" y="151.4">1</text>
<text x="266.4" y="155.9" transform="rotate(-90 266.4 155.9)">2</text>
<text x="227.6" y="156.2" transform="rotate(-90 227.6 156.2)">2</text>
<text x="87.6" y="167.1" transform="rotate(-90 87.6 167.1)">1</text>
<text x="75.7" y="172.2" transform="rotate(-90 75.7 172.2)">3</text>
<text x="80.8" y="169.9">4</text>
<text x="67.6" y="175">1</text>
<text x="75.7" y="179.8" transform="rotate(-90 75.7 179.8)">2</text>
<text x="87.6" y="174.7" transform="rotate(-90 87.6 174.7)">8</text>
</g>
<g font-size="1.8" fill="#0000c2">
<text x="157.5" y="33.3">ZL322-2X8P</text>
<text x="157.5" y="37.1">63.825</text>
<text x="165.3" y="37.1">-10.95</text>
<text x="173.5" y="37.1">180</text>
<text x="178.3" y="37.1">deg</text>
<text x="145" y="65">ZL322-2X4P</text>
<text x="145.3" y="69.1">20.225</text>
<text x="153.1" y="69.1">-5.815</text>
<text x="161.3" y="69.1">0</text>
<text x="163.7" y="69.1">deg</text>
</g>
<g font-size="1.8" fill="#989898">
<text x="68.3" y="38.3">C9</text>
<text x="68.3" y="40.6">33p</text>
<text x="69.3" y="66.8">C10</text>
<text x="69.3" y="69.1">33p</text>
<text x="187.3" y="148.8">C13</text>
<text x="198.5" y="148.8">C14</text>
<text x="187.3" y="151.1">DNP</text>
<text x="198.5" y="151.1">DNP</text>
</g>
<g font-size="1.8" fill="#009600">
<text x="62.7" y="100.8">uGND</text>
<text x="173" y="146.8">RF_OUT1</text>
</g>
<g font-size="1.4" fill="#a90000">
<text x="34" y="35.7" transform="rotate(-90 34 35.7)">1</text>
<text x="49.8" y="35.4" transform="rotate(-90 49.8 35.4)">1</text>
<text x="77" y="35.2" transform="rotate(-90 77 35.2)">1</text>
<text x="266.1" y="40.1">29</text>
<text x="34" y="43.3" transform="rotate(-90 34 43.3)">2</text>
<text x="49.8" y="43" transform="rotate(-90 49.8 43)">2</text>
<text x="77" y="42.8" transform="rotate(-90 77 42.8)">2</text>
<text x="266.1" y="42.7">32</text>
<text x="266.1" y="45.2">52</text>
<text x="266.9" y="42.7">3</text>
<text x="266.9" y="45.2">3</text>
<text x="215.3" y="50.3">15</text>
<text x="266.1" y="52.8">20</text>
<text x="266.1" y="50.3">21</text>
<text x="215.3" y="55.4">17</text>
<text x="266.1" y="57.9">43</text>
<text x="35.1" y="64.1" transform="rotate(-90 35.1 64.1)">1</text>
<text x="50.8" y="63.9" transform="rotate(-90 50.8 63.9)">1</text>
<text x="78" y="63.6" transform="rotate(-90 78 63.6)">1</text>
<text x="215.3" y="60.5">24</text>
<text x="215.8" y="63">2</text>
<text x="266.1" y="63">44</text>
<text x="266.1" y="60.5">45</text>
<text x="266.1" y="65.5">46</text>
<text x="35.1" y="71.7" transform="rotate(-90 35.1 71.7)">2</text>
<text x="50.8" y="71.5" transform="rotate(-90 50.8 71.5)">2</text>
<text x="78" y="71.2" transform="rotate(-90 78 71.2)">2</text>
<text x="215.3" y="70.6">49</text>
<text x="215.3" y="68.1">60</text>
<text x="266.1" y="68.1">42</text>
<text x="215.3" y="75.7">34</text>
<text x="266.1" y="73.2">27</text>
<text x="266.1" y="75.7">28</text>
<text x="56.3" y="83.1">C1</text>
<text x="215.3" y="80.8">30</text>
<text x="215.3" y="78.2">35</text>
<text x="215.3" y="83.3">36</text>
<text x="266.6" y="80.8">4</text>
<text x="266.6" y="83.3">5</text>
<text x="56.3" y="85.6">C6</text>
<text x="215.3" y="85.9">37</text>
<text x="215.3" y="88.4">38</text>
<text x="266.6" y="85.9">6</text>
<text x="266.6" y="88.4">7</text>
<text x="36" y="90.7">C2</text>
<text x="36" y="93.2">C3</text>
<text x="56.3" y="93.2">C7</text>
<text x="215.3" y="90.9">39</text>
<text x="266.1" y="93.5">40</text>
<text x="56.3" y="100.8">G1</text>
<text x="57.4" y="100.8">2</text>
<text x="215.3" y="101.1">10</text>
<text x="215.8" y="96">8</text>
<text x="215.8" y="98.6">9</text>
<text x="266.1" y="101.1">25</text>
<text x="266.1" y="96">41</text>
<text x="215.3" y="106.2">22</text>
<text x="266.1" y="103.6">26</text>
<text x="266.1" y="106.2">64</text>
<text x="215.3" y="108.7">23</text>
<text x="215.8" y="113.8">1</text>
<text x="266.1" y="108.7">65</text>
<text x="266.1" y="111.3">66</text>
<text x="266.1" y="113.8">85</text>
<text x="215.3" y="116.3">18</text>
<text x="215.3" y="118.9">19</text>
<text x="266.1" y="116.3">86</text>
<text x="266.1" y="118.9">87</text>
<text x="215.3" y="121.4">75</text>
<text x="266.1" y="121.4">88</text>
<text x="215.3" y="126.5">11</text>
<text x="216.1" y="126.5">7</text>
<text x="266.1" y="131.6">47</text>
<text x="265.6" y="134.1">100</text>
<text x="266.1" y="134.1">311</text>
<text x="266.1" y="134.1">482</text>
<text x="266.1" y="134.1">61</text>
<text x="266.6" y="134.1">35</text>
<text x="266.9" y="134.1">2</text>
<text x="266.9" y="134.1">1</text>
<text x="266.9" y="134.1">4</text>
</g>
<g font-size="1.4" fill="#aaa">
<text x="63.5" y="35.4" transform="rotate(-90 63.5 35.4)">1</text>
<text x="63.5" y="43" transform="rotate(-90 63.5 43)">2</text>
<text x="64.5" y="63.9" transform="rotate(-90 64.5 63.9)">1</text>
<text x="64.5" y="71.5" transform="rotate(-90 64.5 71.5)">2</text>
</g>
<g font-size="1.4" fill="#006464">
<text x="257.1" y="41.1">VDD_EXT</text>
<text x="257.1" y="43.7">VBAT_BB</text>
<text x="257.2" y="46.2">VBAT_RF</text>
<text x="220" y="51.3">PWRKEY</text>
<text x="256.5" y="51.3">NETLIGHT</text>
<text x="258" y="53.8">STATUS</text>
<text x="220" y="56.4">~{RESET}</text>
<text x="256" y="58.9">USIM_VDD</text>
<text x="220" y="64">ADC1</text>
<text x="220" y="61.4">ADC0</text>
<text x="255.4" y="61.4">USIM_DATA</text>
<text x="256.2" y="64">USIM_RST</text>
<text x="220" y="71.6">ANT_GNSS</text>
<text x="220" y="69.1">ANT_MAIN</text>
<text x="251.1" y="69.1">USIM_PRESENCE</text>
<text x="256.1" y="66.5">USIM_CLK</text>
<text x="220" y="76.7">RXD</text>
<text x="254.9" y="76.7">UART3_RXD</text>
<text x="255.2" y="74.1">UART3_TXD</text>
<text x="220" y="81.8">DTR</text>
<text x="220" y="79.2">TXD</text>
<text x="256.6" y="81.8">PCM_CLK</text>
<text x="50.7" y="84">VCC</text>
<text x="50.7" y="86.6">VPP</text>
<text x="220" y="84.3">CTS</text>
<text x="220" y="86.8">RTS</text>
<text x="220" y="89.4">DCD</text>
<text x="255.5" y="84.3">PCM_SYNC</text>
<text x="256.5" y="89.4">PCM_OUT</text>
<text x="257.9" y="86.8">PCM_IN</text>
<text x="40.6" y="91.7">RST</text>
<text x="40.6" y="94.2">CLK</text>
<text x="51" y="94.2">I/O</text>
<text x="220" y="91.9">RI</text>
<text x="257.4" y="94.5">I2C_SCL</text>
<text x="50.5" y="101.8">GND</text>
<text x="220" y="97">USB_VBUS</text>
<text x="220" y="99.5">USB_DP</text>
<text x="257.3" y="97">I2C_SDA</text>
<text x="220" y="102.1">USB_DM</text>
<text x="220" y="107.2">DBG_RXD</text>
<text x="257.9" y="102.1">GPIO25</text>
<text x="257.9" y="104.6">GPIO26</text>
<text x="257.9" y="107.2">GPIO64</text>
<text x="220" y="109.7">DBG_TXD</text>
<text x="257.9" y="109.7">GPIO65</text>
<text x="257.9" y="112.2">GPIO66</text>
<text x="220" y="114.8">PSM_IND</text>
<text x="220" y="117.3">W_DISABLE#</text>
<text x="220" y="119.9">AP_READY</text>
<text x="257.9" y="114.8">GPIO85</text>
<text x="257.9" y="117.3">GPIO86</text>
<text x="257.9" y="119.9">GPIO87</text>
<text x="220" y="122.4">USB_BOOT</text>
<text x="257.9" y="122.4">GPIO88</text>
<text x="220" y="127.5">RESERVED</text>
<text x="255.9" y="132.6">USIM_GND</text>
<text x="260.3" y="135.1">GND</text>
</g>
<g font-size=".7" fill="#840000">
<text x="232.6" y="151.2">4k7</text>
<text x="260.2" y="151">4k7</text>
<text x="69.5" y="174.9">4k7</text>
</g>
</svg>
